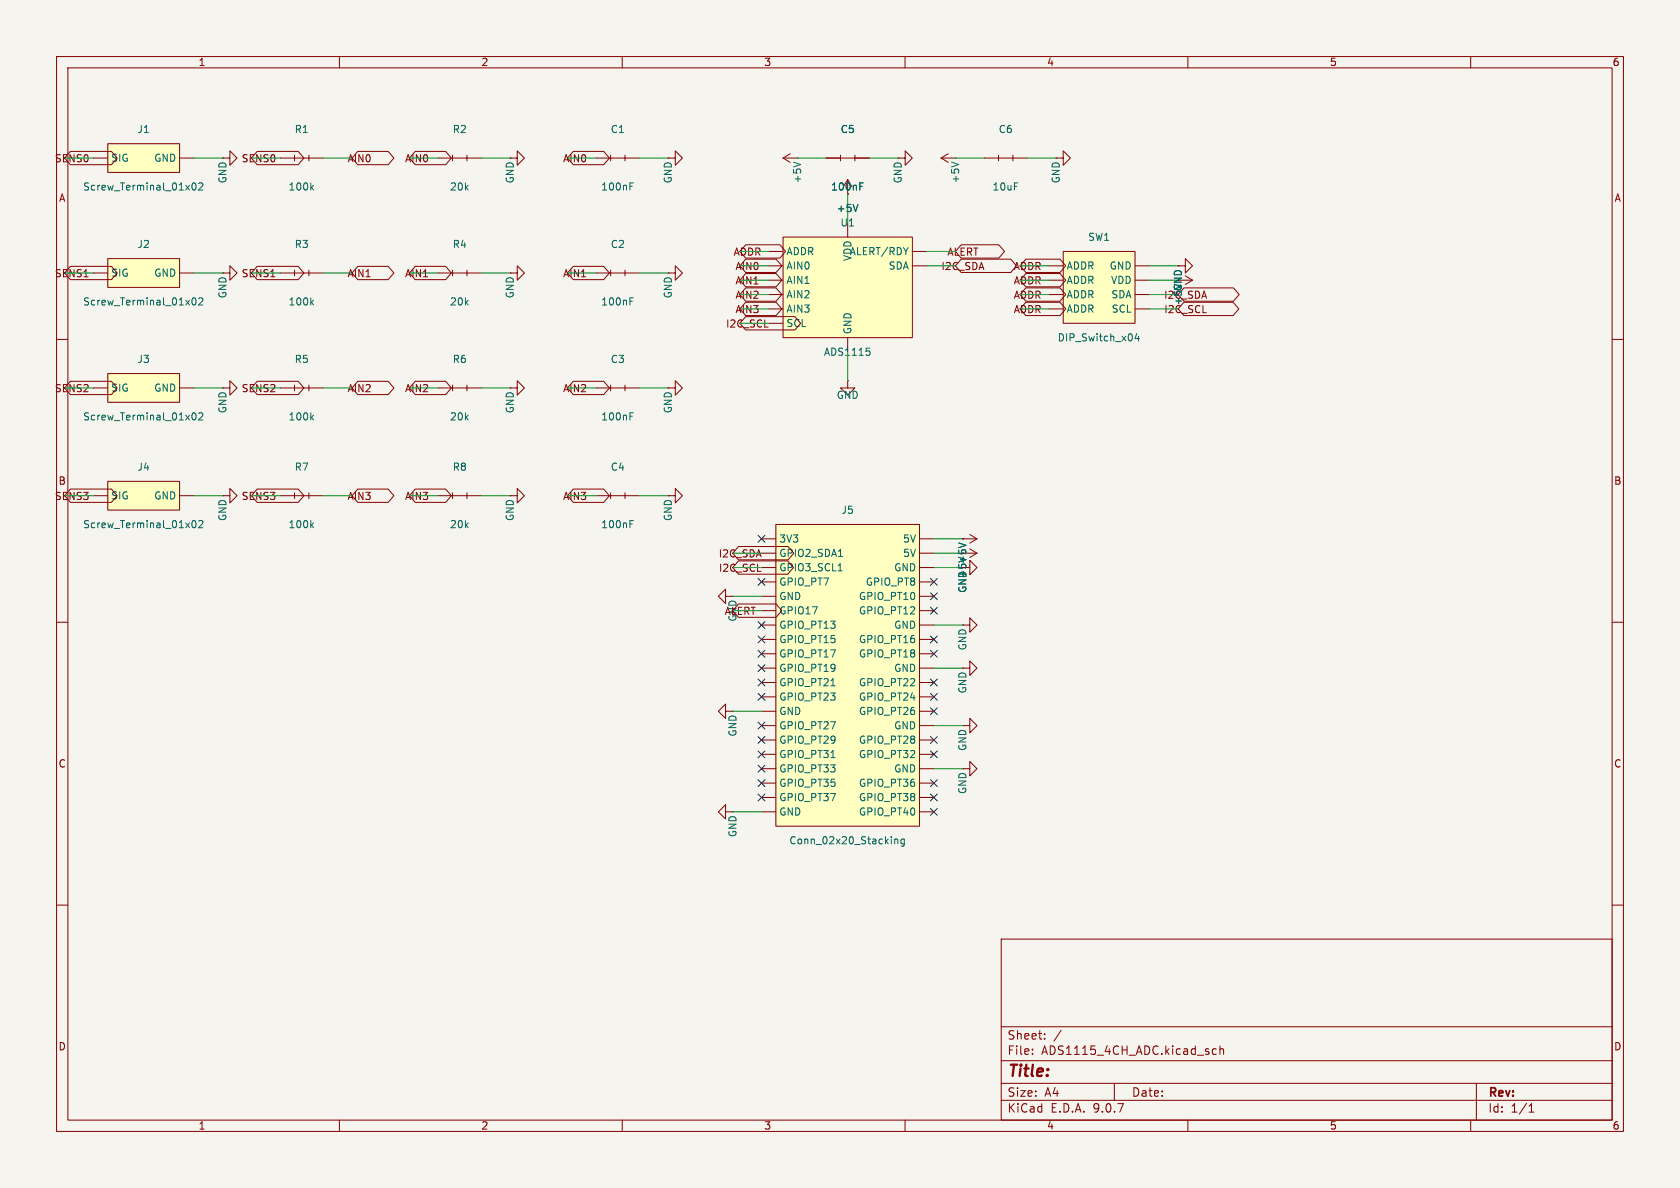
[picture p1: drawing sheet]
<svg xmlns="http://www.w3.org/2000/svg" width="297mm" height="210mm" viewBox="0 0 297 210" stroke-linecap="round" stroke-linejoin="round" font-family="sans-serif">
<path d="M0 0h297v210h-297z" fill="#f5f4ef" stroke="#f5f4ef" stroke-width=".18"/>
<g fill="none" stroke="#840000" stroke-width=".18">
<path d="M10 10h277v190h-277zM12 12h273v186h-273zM60 10v2M110 10v2M160 10v2M210 10v2M260 10v2M49.5 48.3h7.6M52.1 47.8v1M54.6 47.8v1M10 60h2M90.2 68.6h1.2v-1.3l1.3 1.3-1.3 1.3v-1.3"/>
<path d="M90.2 68.6h.1M285 60h2M170.2 97.8h2.5M171.4 97l1.3 .8M172.7 97.8l-1.3 .8M10 110h2M285 110h2M10 160h2M177 166h108v32h-108zM285 160h2M60 198v2M110 198v2"/>
<path d="M160 198v2M177 194.5h108M177 191.5h108M177 187.5h108M177 181.5h108M182.5 186.3v.1M182.5 185.5v.1M184.7 183.6v.1M184.7 182.8v.1M187.6 182.1l-1.3 2M197 191.5v3M210 198v2"/>
<path d="M214.4 186.3l.2 .1 .4-.1M215 185.5l-.4-.1-.2 .1M215.7 185.5l.2-.1 .3 .1 .1 .9M215.7 184.9v1.5M260 198v2M261 191.5v6.5M270.3 196.6h.9M270.3 195.5l.4-.4v1.5"/>
</g>
<path d="M55.1 53.4l.3 .5M55.4 53.1l-.5 .5" fill="none" stroke="#006464" stroke-width=".18"/>
<path d="M19 25.4h12.7v5.1h-12.7z" fill="#ffffc2"/>
<path d="M16.5 27.9h2.5M19 25.4h12.7v5.1h-12.7zM31.7 27.9h2.6M39.4 27.9h1.2v-1.2l1.3 1.2-1.3 1.3v-1.3M39.4 27.9h.1M149.9 67.3v1.3h1.2l-1.2 1.3-1.3-1.3h1.3M149.9 67.3h.1M39.4 87.6h1.2v-1.2l1.3 1.2-1.3 1.3v-1.3M39.4 87.6h.1" fill="none" stroke="#840000" stroke-width=".18"/>
<path d="M34.1 32.4l.1-.1a.68 .68 0 0 1 .5 .7 .68 .68 0 0 1-.5 .6 .84 .84 0 0 1-.1-1.2zM35.1 32.5l.5-.2 .3 .4-.8 .9h.8" fill="none" stroke="#006464" stroke-width=".18"/>
<path d="M19 85.1h12.7v5.1h-12.7z" fill="#ffffc2"/>
<path d="M16.5 87.6h2.5M19 85.1h12.7v5.1h-12.7zM31.7 87.6h2.6" fill="none" stroke="#840000" stroke-width=".18"/>
<path d="M34.1 92.1l.1-.1a.68 .68 0 0 1 .5 .7 .68 .68 0 0 1-.5 .6 .84 .84 0 0 1-.1-1.2zM35.1 92.1l.5-.1 .3 .4-.8 .9h.8" fill="none" stroke="#006464" stroke-width=".18"/>
<path d="M19 66h12.7v5.1h-12.7z" fill="#ffffc2"/>
<path d="M39.4 48.3h1.2v-1.3l1.3 1.3-1.3 1.2v-1.2M39.4 48.3h.1M16.5 68.6h2.5M19 66h12.7v5.1h-12.7zM31.7 68.6h2.6M39.4 68.6h1.2v-1.3l1.3 1.3-1.3 1.3v-1.3M39.4 68.6h.1" fill="none" stroke="#840000" stroke-width=".18"/>
<path d="M34.1 73h.1a.68 .68 0 0 1 .5 .6 .68 .68 0 0 1-.5 .6 .84 .84 0 0 1-.1-1.2zM35.1 73.1l.5-.1 .3 .3-.8 .9h.8" fill="none" stroke="#006464" stroke-width=".18"/>
<path d="M19 45.7h12.7v5.1h-12.7z" fill="#ffffc2"/>
<path d="M49.5 27.9h7.6M52.1 27.4v1M54.6 27.4v1M16.5 48.3h2.5M19 45.7h12.7v5.1h-12.7zM31.7 48.3h2.6M118.1 48.3h1.3v-1.3l1.2 1.3-1.2 1.2v-1.2M118.1 48.3h.1M49.5 68.6h7.6M52.1 68.1v1M54.6 68.1v1" fill="none" stroke="#840000" stroke-width=".18"/>
<path d="M55.1 33.1l.3 .5M55.4 32.8l-.5 .4M34.1 52.7l.1-.1a.68 .68 0 0 1 .5 .7 .68 .68 0 0 1-.5 .6 .84 .84 0 0 1-.1-1.2zM35.1 52.8l.5-.2 .3 .4-.8 .9h.8M55.1 73.8l.3 .4M55.4 73.4l-.5 .5" fill="none" stroke="#006464" stroke-width=".18"/>
<path d="M137.2 92.7h25.4v53.4h-25.4z" fill="#ffffc2"/>
<g fill="none" stroke="#840000" stroke-width=".18">
<path d="M77.5 27.9h7.6M80 27.4v1M82.5 27.4v1M90.2 27.9h1.2v-1.2l1.3 1.2-1.3 1.3v-1.3M90.2 27.9h.1M138.4 27.9h2.6M138.4 27.9l1.3 .8M139.7 27.2l-1.3 .7M141 27.9h.1M166.4 27.9h2.5M166.4 27.9l1.2 .8M167.6 27.2l-1.2 .7"/>
<path d="M168.9 27.9h.1M174 27.9h7.6M176.5 27.4v1M179.1 27.4v1M186.7 27.9h1.3v-1.2l1.2 1.2-1.2 1.3v-1.3M186.7 27.9h.1M105.4 68.6h7.6M107.9 68.1v1M110.5 68.1v1M118.1 68.6h1.3v-1.3l1.2 1.3-1.2 1.3v-1.3M118.1 68.6h.1M49.5 87.6h7.6"/>
<path d="M52.1 87.1v1M54.6 87.1v1M90.2 87.6h1.2v-1.2l1.3 1.2-1.3 1.3v-1.3M90.2 87.6h.1M105.4 87.6h7.6M107.9 87.1v1M110.5 87.1v1M118.1 87.6h1.3v-1.2l1.2 1.2-1.2 1.3v-1.3M118.1 87.6h.1M134.6 95.3h2.6M134.6 97.8h2.6M137.2 92.7h25.4v53.4h-25.4z"/>
<path d="M162.6 95.3h2.5M162.6 97.8h2.5M170.2 95.3h.1M170.2 95.3h2.5M171.4 94.5l1.3 .8M172.7 95.3l-1.3 .7M128.3 105.4v-1.3l-1.3 1.3 1.3 1.3v-1.3h1.2M129.5 105.4h.1M134.6 100.3h2.6M134.6 102.9h2.6M134.6 105.4h2.6M134.6 108h2.6"/>
<path d="M134.6 110.5h2.6M134.6 113h2.6M134.6 115.6h2.6M134.6 118.1h2.6M162.6 100.3h2.5M162.6 102.9h2.5M162.6 105.4h2.5M162.6 108h2.5M162.6 110.5h2.5M162.6 113h2.5M162.6 115.6h2.5M162.6 118.1h2.5"/>
<path d="M170.2 110.5h1.2v-1.3l1.3 1.3-1.3 1.3v-1.3M170.2 110.5h.1M170.2 118.1h1.2v-1.3l1.3 1.3-1.3 1.3v-1.3M170.2 118.1h.1M170.2 100.3h1.2v-1.2l1.3 1.2-1.3 1.3v-1.3M128.3 125.7v-1.2l-1.3 1.2 1.3 1.3v-1.3h1.2M129.5 125.7h.1M134.6 120.7h2.6M134.6 123.2h2.6M134.6 125.7h2.6M134.6 128.3h2.6M134.6 130.8h2.6"/>
<path d="M134.6 133.4h2.6M134.6 135.9h2.6M134.6 138.4h2.6M162.6 120.7h2.5M162.6 123.2h2.5M162.6 125.7h2.5M162.6 128.3h2.5M162.6 130.8h2.5M162.6 133.4h2.5M162.6 135.9h2.5M162.6 138.4h2.5M170.2 135.9h1.2v-1.3l1.3 1.3-1.3 1.3v-1.3"/>
<path d="M170.2 135.9h.1M170.2 128.3h1.2v-1.3l1.3 1.3-1.3 1.2v-1.2M170.2 128.3h.1M128.3 143.5v-1.3l-1.3 1.3 1.3 1.3v-1.3h1.2M129.5 143.5h.1M134.6 141h2.6M134.6 143.5h2.6M162.6 141h2.5M162.6 143.5h2.5"/>
</g>
<g fill="none" stroke="#006464" stroke-width=".18">
<path d="M140.3 28.7l1.2 .4M168.2 28.7l1.3 .4M111.4 73.6h.4M111.4 73h.6M55.1 92.8l.3 .5M55.4 92.4l-.5 .5M111.4 92.6h.4M111.4 92h.6M148.2 98.4h.8M169.5 96l1.3 .4M148.2 100.9h.7M146.9 121.2h.7"/>
<path d="M146.9 133.9h.7M158.2 148.3v.9M158.2 148.4l.2-.1 .3 .1v.8M159.9 148.4l-.4-.1-.2 .3 .1 .5h.5M159.9 148.3v1.1l-.3 .2-.3-.1"/>
</g>
<path d="M138.4 41.9h22.9v17.8h-22.9z" fill="#ffffc2"/>
<g fill="none" stroke="#840000" stroke-width=".18">
<path d="M146 27.9h7.7M148.6 27.4v1M149.9 31.8v2.5M149.9 39.4v2.5M149.9 31.8l-.8 1.2M149.9 31.8l.7 1.2M151.1 27.4v1M158.7 27.9h1.3v-1.2l1.3 1.2-1.3 1.3v-1.3M158.7 27.9h.1M90.2 48.3h1.2v-1.3l1.3 1.3-1.3 1.2v-1.2M90.2 48.3h.1M135.9 44.5h2.5"/>
<path d="M135.9 47h2.5M135.9 49.5h2.5M135.9 52.1h2.5M135.9 54.6h2.5M135.9 57.2h2.5M138.4 41.9h22.9v17.8h-22.9zM149.9 59.7v2.5M161.3 44.5h2.5M161.3 47h2.5M208.3 47h1.2v-1.3l1.3 1.3-1.3 1.3v-1.3M208.3 47h.1M208.3 49.5h2.5"/>
<path d="M209.5 48.8l1.3 .7M210.8 49.5l-1.3 .8M77.5 87.6h7.6M80 87.1v1M82.5 87.1v1"/>
</g>
<path d="M151.7 36.1l-.4 1.3M152 32.9h.4M152 32.3h.6M153.2 61.5h.6M153.6 62l.2 .3v.3l-.2 .2" fill="none" stroke="#006464" stroke-width=".18"/>
<path d="M188 44.5h12.7v12.7h-12.7z" fill="#ffffc2"/>
<g fill="none" stroke="#840000" stroke-width=".18">
<path d="M12.4 26.8h7.3l1 1.1-1 1.2h-7.3l-1-1.2zM45.5 26.8h7.2l1 1.1-1 1.2h-7.2l-1.1-1.2zM63.2 26.8h5.4l1 1.1-1 1.2h-5.4l-1-1.2zM73.4 26.8h5.4l1 1.1-1 1.2h-5.4l-1-1.2zM101.3 26.8h5.4l1 1.1-1 1.2h-5.4l-1-1.2zM105.4 27.9h7.6M107.9 27.4v1M110.5 27.4v1M118.1 27.9h1.3v-1.2l1.2 1.2-1.2 1.3v-1.3M118.1 27.9h.1M146 27.9h2.6M151.1 27.9h2.6"/>
<path d="M12.4 47.1h7.3l1 1.2-1 1.1h-7.3l-1-1.1zM45.5 47.1h7.2l1 1.2-1 1.1h-7.2l-1.1-1.1zM63.2 47.1h5.4l1 1.2-1 1.1h-5.4l-1-1.1zM73.4 47.1h5.4l1 1.2-1 1.1h-5.4l-1-1.1zM77.5 48.3h7.6M80 47.8v1M82.5 47.8v1M101.3 47.1h5.4l1 1.2-1 1.1h-5.4l-1-1.1zM105.4 48.3h7.6M107.9 47.8v1M110.5 47.8v1M131.8 43.3h6.1l1 1.2-1 1.1h-6.1l-1-1.1z"/>
<path d="M131.8 56h8.7l1 1.2-1 1.1h-8.7l-1-1.1zM131.8 53.4h5.4l1 1.2-1 1.2h-5.4l-1-1.2zM131.8 45.8h5.4l1 1.2-1 1.2h-5.4l-1-1.2zM131.8 48.4h5.4l1 1.1-1 1.2h-5.4l-1-1.2zM131.8 50.9h5.4l1 1.2-1 1.1h-5.4l-1-1.1zM169.9 43.3h6.7l1 1.2-1 1.1h-6.7l-1-1.1zM169.9 45.8h8.8l1 1.2-1 1.2h-8.8l-1-1.2zM181.4 45.8h6l1 1.2-1 1.2h-6l-1.1-1.2zM181.4 48.4h6l1 1.1-1 1.2h-6l-1.1-1.2zM181.4 50.9h6l1 1.2-1 1.1h-6l-1.1-1.1zM181.4 53.4h6l1 1.2-1 1.2h-6l-1.1-1.2zM185.4 47h2.6"/>
<path d="M185.4 49.5h2.6M185.4 52.1h2.6M185.4 54.6h2.6M188 44.5h12.7v12.7h-12.7zM200.7 47h2.5M200.7 49.5h2.5M200.7 52.1h2.5M200.7 54.6h2.5M208.3 47h.1M209.3 50.9h8.8l1 1.2-1 1.1h-8.8l-1-1.1zM209.3 53.4h8.7l1 1.2-1 1.2h-8.7l-1-1.2zM12.4 67.4h7.3l1 1.2-1 1.2h-7.3l-1-1.2z"/>
<path d="M45.5 67.4h7.2l1 1.2-1 1.2h-7.2l-1.1-1.2zM63.2 67.4h5.4l1 1.2-1 1.2h-5.4l-1-1.2zM73.4 67.4h5.4l1 1.2-1 1.2h-5.4l-1-1.2zM77.5 68.6h7.6M80 68.1v1M82.5 68.1v1M101.3 67.4h5.4l1 1.2-1 1.2h-5.4l-1-1.2zM12.4 86.5h7.3l1 1.1-1 1.2h-7.3l-1-1.2zM45.5 86.5h7.2l1 1.1-1 1.2h-7.2l-1.1-1.2zM63.2 86.5h5.4l1 1.1-1 1.2h-5.4l-1-1.2zM73.4 86.5h5.4l1 1.1-1 1.2h-5.4l-1-1.2zM101.3 86.5h5.4l1 1.1-1 1.2h-5.4l-1-1.2z"/>
<path d="M130.6 99.2h8.7l1 1.1-1 1.2h-8.7l-1.1-1.2zM130.6 96.6h8.7l1 1.2-1 1.2h-8.7l-1.1-1.2zM170.2 95.3h.1M130.6 106.8h6.6l1 1.2-1 1.1h-6.6l-1.1-1.1z"/>
</g>
<path d="M111.4 32.9h.4M111.4 32.3h.6M151.7 36.1l-.4 1.3M152 32.9h.4M152 32.3h.6M111.4 53.3h.4M111.4 52.6h.6M201 58.9l-.3 .9h.7M201.3 59.4v.9M169.5 96l1.3 .4" fill="none" stroke="#006464" stroke-width=".18"/>
<g fill="none" stroke="#009600" stroke-width=".18">
<path d="M11.4 27.9h5.1M34.3 27.9h5.1M44.4 27.9h5.1M57.1 27.9h5.1M72.4 27.9h5.1M85.1 27.9h5.1M100.3 27.9h5.1M113 27.9h5.1M141 27.9h5M149.9 34.3v5.1M153.7 27.9h5M168.9 27.9h5.1"/>
<path d="M181.6 27.9h5.1M11.4 48.3h5.1M34.3 48.3h5.1M44.4 48.3h5.1M57.1 48.3h5.1M72.4 48.3h5.1M85.1 48.3h5.1M100.3 48.3h5.1M113 48.3h5.1M130.8 47h5.1M130.8 54.6h5.1M130.8 52.1h5.1"/>
<path d="M130.8 44.5h5.1M130.8 49.5h5.1M130.8 57.2h5.1M163.8 47h5.1M163.8 44.5h5.1M180.3 47h5.1M180.3 54.6h5.1M180.3 52.1h5.1M180.3 49.5h5.1M203.2 47h5.1M203.2 54.6h5.1M203.2 52.1h5.1"/>
<path d="M203.2 49.5h5.1M11.4 68.6h5.1M34.3 68.6h5.1M44.4 68.6h5.1M57.1 68.6h5.1M72.4 68.6h5.1M85.1 68.6h5.1M100.3 68.6h5.1M113 68.6h5.1M149.9 62.2v5.1M11.4 87.6h5.1M34.3 87.6h5.1"/>
<path d="M44.4 87.6h5.1M57.1 87.6h5.1M72.4 87.6h5.1M85.1 87.6h5.1M100.3 87.6h5.1M113 87.6h5.1M129.5 97.8h5.1M165.1 97.8h5.1M165.1 95.3h5.1M129.5 108h5.1M129.5 100.3h5.1M129.5 105.4h5.1"/>
<path d="M165.1 118.1h5.1M165.1 100.3h5.1M165.1 110.5h5.1M129.5 125.7h5.1M165.1 128.3h5.1M165.1 135.9h5.1M129.5 143.5h5.1"/>
</g>
<g fill="none" stroke="#000084" stroke-width=".18">
<path d="M134 94.6l1.2 1.3M135.2 94.6l-1.2 1.3M134 102.3l1.2 1.2M134 117.5l1.2 1.2M134 115l1.2 1.2M134 112.4l1.2 1.2M134 109.9l1.2 1.2M135.2 102.3l-1.2 1.2M135.2 117.5l-1.2 1.2M135.2 115l-1.2 1.2M135.2 112.4l-1.2 1.2M135.2 109.9l-1.2 1.2"/>
<path d="M164.5 112.4l1.2 1.2M164.5 104.8l1.2 1.2M164.5 107.3l1.2 1.3M164.5 102.3l1.2 1.2M164.5 115l1.2 1.2M165.7 107.3l-1.2 1.3M165.7 104.8l-1.2 1.2M165.7 102.3l-1.2 1.2M165.7 112.4l-1.2 1.2M165.7 115l-1.2 1.2M134 137.8l1.2 1.2M134 135.3l1.2 1.2"/>
<path d="M134 132.7l1.2 1.3M134 130.2l1.2 1.2M134 127.7l1.2 1.2M134 122.6l1.2 1.2M134 120l1.2 1.3M135.2 137.8l-1.2 1.2M135.2 135.3l-1.2 1.2M135.2 132.7l-1.2 1.3M135.2 130.2l-1.2 1.2M135.2 127.7l-1.2 1.2M135.2 122.6l-1.2 1.2M135.2 120l-1.2 1.3"/>
<path d="M164.5 130.2l1.2 1.2M164.5 137.8l1.2 1.2M164.5 122.6l1.2 1.2M164.5 120l1.2 1.3M164.5 125.1l1.2 1.2M164.5 132.7l1.2 1.3M165.7 130.2l-1.2 1.2M165.7 137.8l-1.2 1.2M165.7 122.6l-1.2 1.2M165.7 120l-1.2 1.3M165.7 125.1l-1.2 1.2M165.7 132.7l-1.2 1.3"/>
<path d="M134 140.4l1.2 1.2M135.2 140.4l-1.2 1.2M164.5 142.9l1.2 1.2M164.5 140.4l1.2 1.2M165.7 142.9l-1.2 1.2M165.7 140.4l-1.2 1.2"/>
</g>
<text font-size="2.8" fill="#840000" x="178" y="190.9">Title:</text>
<g font-size="2.1" fill="#840000">
<text x="178" y="184">Sheet:</text>
<text x="178" y="186.7">File:</text>
<text x="184.1" y="186.7">ADS1115_4CH_ADC.kicad_sch</text>
<text x="178" y="196.9">KiCad</text>
<text x="178" y="194.1">Size:</text>
<text x="184.7" y="194.1">A4</text>
<text x="185.7" y="196.9">E.D.A.</text>
<text x="193.3" y="196.9">9.0.7</text>
<text x="200" y="194.1">Date:</text>
<text x="263" y="194.3">Rev:</text>
<text x="263" y="196.9">Id:</text>
<text x="267.1" y="196.9">1/1</text>
</g>
<g font-size="1.8" fill="#840000">
<text x="35" y="11.9">1</text>
<text x="85" y="11.9">2</text>
<text x="135" y="11.9">3</text>
<text x="185" y="11.9">4</text>
<text x="235" y="11.9">5</text>
<text x="285" y="11.9">6</text>
<text x="9.6" y="28.9">SENS0</text>
<text x="42.6" y="28.9">SENS0</text>
<text x="61.3" y="28.9">AIN0</text>
<text x="71.5" y="28.9">AIN0</text>
<text x="99.4" y="28.9">AIN0</text>
<text x="10.3" y="35.9">A</text>
<text x="146.8" y="33.9">100nF</text>
<text x="285.3" y="35.9">A</text>
<text x="129.6" y="45.4">ADDR</text>
<text x="129.9" y="47.9">AIN0</text>
<text x="166.3" y="47.9">I2C_SDA</text>
<text x="167.4" y="45.4">ALERT</text>
<text x="179.1" y="47.9">ADDR</text>
<text x="9.6" y="49.2">SENS1</text>
<text x="42.6" y="49.2">SENS1</text>
<text x="61.3" y="49.2">AIN1</text>
<text x="71.5" y="49.2">AIN1</text>
<text x="99.4" y="49.2">AIN1</text>
<text x="129.9" y="50.5">AIN1</text>
<text x="129.9" y="53">AIN2</text>
<text x="179.1" y="50.5">ADDR</text>
<text x="179.1" y="53">ADDR</text>
<text x="205.7" y="53">I2C_SDA</text>
<text x="128.3" y="58.1">I2C_SCL</text>
<text x="129.9" y="55.6">AIN3</text>
<text x="179.1" y="55.6">ADDR</text>
<text x="205.7" y="55.6">I2C_SCL</text>
<text x="9.6" y="69.5">SENS2</text>
<text x="42.6" y="69.5">SENS2</text>
<text x="61.3" y="69.5">AIN2</text>
<text x="71.5" y="69.5">AIN2</text>
<text x="99.4" y="69.5">AIN2</text>
<text x="9.6" y="88.6">SENS3</text>
<text x="10.3" y="85.9">B</text>
<text x="42.6" y="88.6">SENS3</text>
<text x="61.3" y="88.6">AIN3</text>
<text x="71.5" y="88.6">AIN3</text>
<text x="99.4" y="88.6">AIN3</text>
<text x="285.3" y="85.9">B</text>
<text x="127" y="98.7">I2C_SDA</text>
<text x="127" y="101.3">I2C_SCL</text>
<text x="171" y="102.4" transform="rotate(-90 171 102.4)">+5V</text>
<text x="128" y="108.9">ALERT</text>
<text x="130.4" y="110" transform="rotate(-90 130.4 110)">GND</text>
<text x="10.3" y="135.9">C</text>
<text x="285.3" y="135.9">C</text>
<text x="10.3" y="185.9">D</text>
<text x="285.3" y="185.9">D</text>
<text x="35" y="199.9">1</text>
<text x="85" y="199.9">2</text>
<text x="135" y="199.9">3</text>
<text x="185" y="199.9">4</text>
<text x="235" y="199.9">5</text>
<text x="285" y="199.9">6</text>
</g>
<g font-size="1.8" fill="#006464">
<text x="24.2" y="23.7">J1</text>
<text x="52" y="23.7">R1</text>
<text x="79.9" y="23.7">R2</text>
<text x="107.9" y="23.7">C1</text>
<text x="148.5" y="23.7">C5</text>
<text x="176.5" y="23.7">C6</text>
<text x="19.6" y="28.8">SIG</text>
<text x="27.2" y="28.8">GND</text>
<text x="14.6" y="33.9">Screw_Terminal_01x02</text>
<text x="40.2" y="32.5" transform="rotate(-90 40.2 32.5)">GND</text>
<text x="50.9" y="33.9">100k</text>
<text x="79.5" y="33.9">20k</text>
<text x="91" y="32.5" transform="rotate(-90 91 32.5)">GND</text>
<text x="106.2" y="33.9">100nF</text>
<text x="119" y="32.5" transform="rotate(-90 119 32.5)">GND</text>
<text x="141.8" y="32.5" transform="rotate(-90 141.8 32.5)">+5V</text>
<text x="159.6" y="32.5" transform="rotate(-90 159.6 32.5)">GND</text>
<text x="169.8" y="32.5" transform="rotate(-90 169.8 32.5)">+5V</text>
<text x="175.4" y="33.9">10uF</text>
<text x="187.6" y="32.5" transform="rotate(-90 187.6 32.5)">GND</text>
<text x="147.8" y="37.7">+5V</text>
<text x="148.5" y="40.2">U1</text>
<text x="24.2" y="44">J2</text>
<text x="52" y="44">R3</text>
<text x="79.9" y="44">R4</text>
<text x="107.9" y="44">C2</text>
<text x="138.9" y="45.3">ADDR</text>
<text x="138.9" y="47.9">AIN0</text>
<text x="150.1" y="45.3">ALERT/RDY</text>
<text x="150.7" y="46.2" transform="rotate(-90 150.7 46.2)">VDD</text>
<text x="157" y="47.9">SDA</text>
<text x="188.5" y="47.9">ADDR</text>
<text x="192.3" y="42.8">SW1</text>
<text x="196.1" y="47.9">GND</text>
<text x="19.6" y="49.1">SIG</text>
<text x="27.2" y="49.1">GND</text>
<text x="40.2" y="52.8" transform="rotate(-90 40.2 52.8)">GND</text>
<text x="91" y="52.8" transform="rotate(-90 91 52.8)">GND</text>
<text x="119" y="52.8" transform="rotate(-90 119 52.8)">GND</text>
<text x="138.9" y="50.4">AIN1</text>
<text x="138.9" y="52.9">AIN2</text>
<text x="188.5" y="50.4">ADDR</text>
<text x="188.5" y="52.9">ADDR</text>
<text x="196.3" y="50.4">VDD</text>
<text x="196.4" y="52.9">SDA</text>
<text x="14.6" y="54.2">Screw_Terminal_01x02</text>
<text x="50.9" y="54.2">100k</text>
<text x="79.5" y="54.2">20k</text>
<text x="106.2" y="54.2">100nF</text>
<text x="138.9" y="55.5">AIN3</text>
<text x="138.9" y="58">SCL</text>
<text x="150.7" y="59.2" transform="rotate(-90 150.7 59.2)">GND</text>
<text x="188.5" y="55.5">ADDR</text>
<text x="196.4" y="55.5">SCL</text>
<text x="209.1" y="54.1" transform="rotate(-90 209.1 54.1)">+5VGND</text>
<text x="24.2" y="64.4">J3</text>
<text x="52" y="64.4">R5</text>
<text x="79.9" y="64.4">R6</text>
<text x="107.9" y="64.4">C3</text>
<text x="145.6" y="63.1">ADS1115</text>
<text x="186.9" y="60.6">DIP_Switch_x04</text>
<text x="19.6" y="69.4">SIG</text>
<text x="27.2" y="69.4">GND</text>
<text x="147.8" y="70.7">GND</text>
<text x="14.6" y="74.5">Screw_Terminal_01x02</text>
<text x="40.2" y="73.2" transform="rotate(-90 40.2 73.2)">GND</text>
<text x="50.9" y="74.5">100k</text>
<text x="79.5" y="74.5">20k</text>
<text x="91" y="73.2" transform="rotate(-90 91 73.2)">GND</text>
<text x="106.2" y="74.5">100nF</text>
<text x="119" y="73.2" transform="rotate(-90 119 73.2)">GND</text>
<text x="24.2" y="83.4">J4</text>
<text x="52" y="83.4">R7</text>
<text x="79.9" y="83.4">R8</text>
<text x="107.9" y="83.4">C4</text>
<text x="19.6" y="88.5">SIG</text>
<text x="27.2" y="88.5">GND</text>
<text x="14.6" y="93.6">Screw_Terminal_01x02</text>
<text x="40.2" y="92.2" transform="rotate(-90 40.2 92.2)">GND</text>
<text x="50.9" y="93.6">100k</text>
<text x="79.5" y="93.6">20k</text>
<text x="91" y="92.2" transform="rotate(-90 91 92.2)">GND</text>
<text x="106.2" y="93.6">100nF</text>
<text x="119" y="92.2" transform="rotate(-90 119 92.2)">GND</text>
<text x="148.7" y="91">J5</text>
<text x="137.7" y="96.1">3V3</text>
<text x="137.7" y="98.7">GPIO2_SDA1</text>
<text x="137.7" y="101.2">GPIO3_SCL1</text>
<text x="158" y="101.2">GND</text>
<text x="159.6" y="96.1">5V</text>
<text x="159.6" y="98.7">5V</text>
<text x="137.7" y="103.7">GPIO_PT7</text>
<text x="137.7" y="106.3">GND</text>
<text x="151.7" y="106.3">GPIO_PT10</text>
<text x="153" y="103.7">GPIO_PT8</text>
<text x="171" y="102.4" transform="rotate(-90 171 102.4)">+5V+5V</text>
<text x="171" y="104.9" transform="rotate(-90 171 104.9)">GND</text>
<text x="137.7" y="108.8">GPIO17</text>
<text x="137.7" y="111.4">GPIO_PT13</text>
<text x="137.7" y="113.9">GPIO_PT15</text>
<text x="151.7" y="108.8">GPIO_PT12</text>
<text x="151.7" y="113.9">GPIO_PT16</text>
<text x="158" y="111.4">GND</text>
<text x="137.7" y="116.4">GPIO_PT17</text>
<text x="137.7" y="119">GPIO_PT19</text>
<text x="151.7" y="116.4">GPIO_PT18</text>
<text x="158" y="119">GND</text>
<text x="171" y="115.1" transform="rotate(-90 171 115.1)">GND</text>
<text x="137.7" y="121.5">GPIO_PT21</text>
<text x="137.7" y="124.1">GPIO_PT23</text>
<text x="151.7" y="121.5">GPIO_PT22</text>
<text x="151.7" y="124.1">GPIO_PT24</text>
<text x="171" y="122.7" transform="rotate(-90 171 122.7)">GND</text>
<text x="130.4" y="130.3" transform="rotate(-90 130.4 130.3)">GND</text>
<text x="137.7" y="126.6">GND</text>
<text x="137.7" y="129.1">GPIO_PT27</text>
<text x="137.7" y="131.7">GPIO_PT29</text>
<text x="151.7" y="126.6">GPIO_PT26</text>
<text x="151.7" y="131.7">GPIO_PT28</text>
<text x="158" y="129.1">GND</text>
<text x="137.7" y="134.2">GPIO_PT31</text>
<text x="137.7" y="136.8">GPIO_PT33</text>
<text x="151.7" y="134.2">GPIO_PT32</text>
<text x="158" y="136.8">GND</text>
<text x="171" y="132.8" transform="rotate(-90 171 132.8)">GND</text>
<text x="137.7" y="139.3">GPIO_PT35</text>
<text x="137.7" y="141.8">GPIO_PT37</text>
<text x="151.7" y="139.3">GPIO_PT36</text>
<text x="151.7" y="141.8">GPIO_PT38</text>
<text x="171" y="140.5" transform="rotate(-90 171 140.5)">GND</text>
<text x="130.4" y="148.1" transform="rotate(-90 130.4 148.1)">GND</text>
<text x="137.7" y="144.4">GND</text>
<text x="139.4" y="149.5">Conn_02x20_Stacking</text>
<text x="151.7" y="144.4">GPIO_PT40</text>
</g>
</svg>
